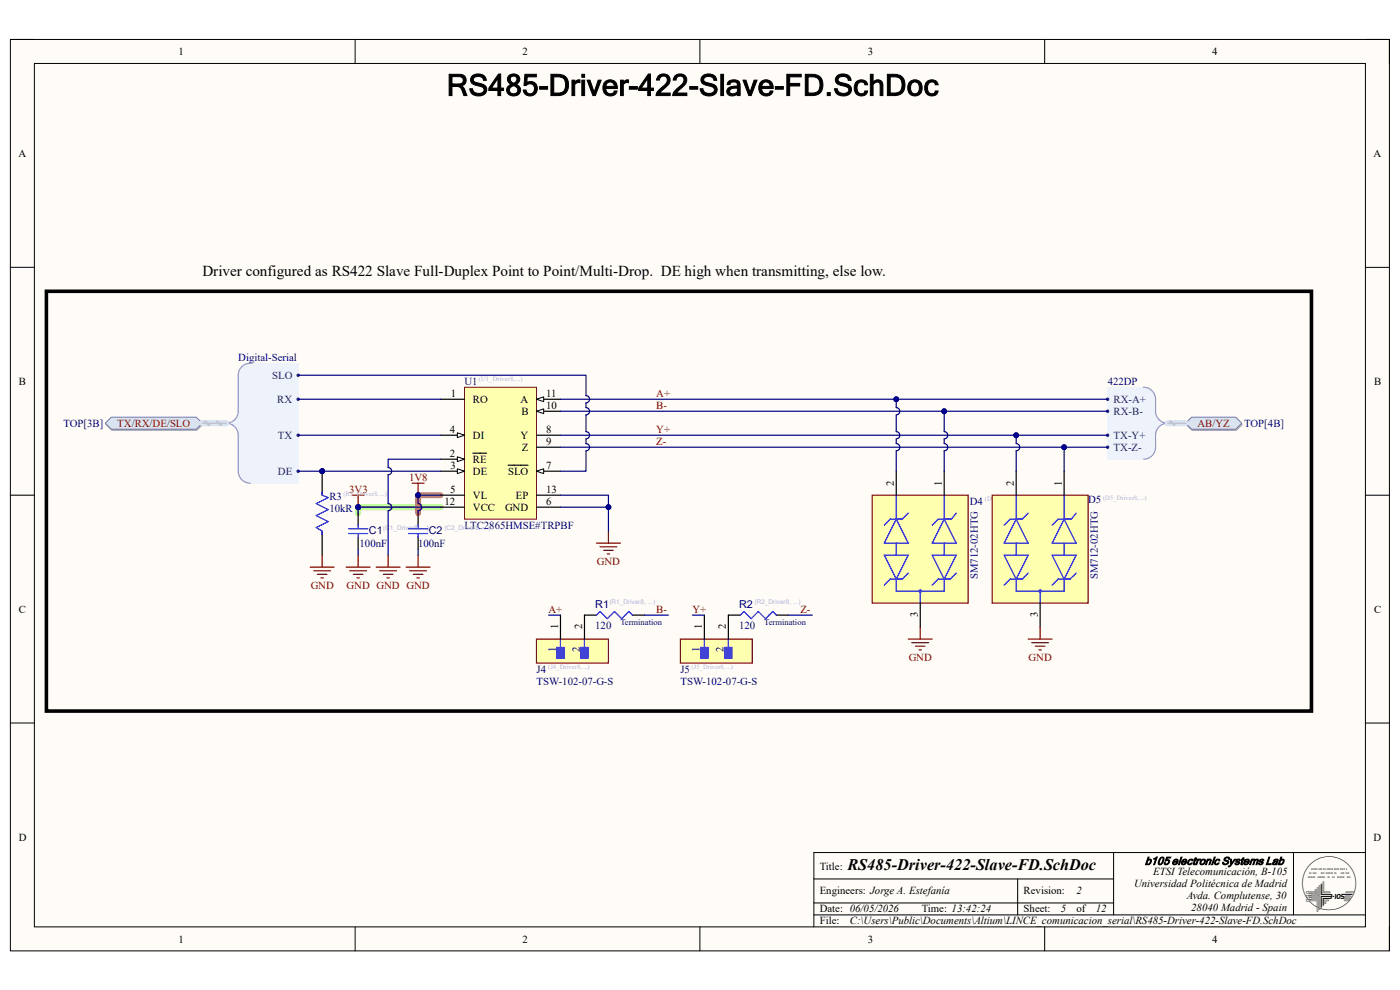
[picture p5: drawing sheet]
<svg xmlns="http://www.w3.org/2000/svg" width="297mm" height="210mm" viewBox="0 0 297 210" stroke-linecap="round" stroke-linejoin="round" font-family="sans-serif">
<path d="M2.2 8.4h292.6v193.3h-292.6z" fill-rule="evenodd" fill="#fffcf8"/>
<path d="M2.2 8.4h292.6v193.3h-292.6z" fill="none" stroke="#000" stroke-width=".21"/>
<path d="M7.3 13.5h282.4v183.1h-282.4z" fill-rule="evenodd" fill="#fffcf8"/>
<g fill="none" stroke="#000" stroke-width=".21">
<path d="M2.2 8.4h5.1M7.3 13.5h282.4v183.1h-282.4zM75.3 8.4v5.1M148.5 8.4v5.1M221.6 8.4v5.1M289.7 8.4h5.1v5.1M2.2 56.7h5.1M289.7 56.7h5.1M2.2 105h5.1M289.7 105.1h5.1M2.2 153.4h5.1M289.7 153.4h5.1"/>
<path d="M75.3 196.6v5.1M148.5 196.6v5.1M172.7 186.5h63.6M172.7 194.1h117M172.7 191.5h63.6M215.9 186.5v7.6M221.6 196.6v5.1M236.3 180.9v13.2M274.4 180.9v13.2M289.7 180.9h-117v15.7M294.8 196.6v5.1"/>
</g>
<path d="M93.5 107.6h-17.5v1.3" fill="none" stroke="#6eff6e" stroke-width="1.3"/>
<path d="M93.5 105h-4.8v3.9" fill="none" stroke="#ff6e6e" stroke-width="1.3"/>
<path d="M98.6 82.1h15.2v28h-15.2z" fill-rule="evenodd" fill="#ffffb0"/>
<path d="M98.6 82.1h15.2v28h-15.2z" fill="none" stroke="#800000" stroke-width=".21"/>
<path d="M93.5 84.7h5.1M93.5 97.4h5.1" fill="none" stroke="#000" stroke-width=".25"/>
<path d="M97 96.9l1.6 .5-1.6 .5z" fill="#f8fcff"/>
<path d="M97 96.9l1.6 .5-1.6 .5z" fill="none" stroke="#000" stroke-width=".21"/>
<path d="M93.5 100h5.1M100.3 96.1h2.9" fill="none" stroke="#000" stroke-width=".25"/>
<path d="M97 99.4l1.6 .6-1.6 .5z" fill="#f8fcff"/>
<path d="M97 99.4l1.6 .6-1.6 .5z" fill="none" stroke="#000" stroke-width=".21"/>
<path d="M93.5 92.3h5.1" fill="none" stroke="#000" stroke-width=".25"/>
<path d="M97 91.8l1.6 .5-1.6 .5z" fill="#f8fcff"/>
<path d="M97 91.8l1.6 .5-1.6 .5z" fill="none" stroke="#000" stroke-width=".21"/>
<path d="M113.8 100h5.1M93.5 105h5.1M113.8 107.6h5.1" fill="none" stroke="#000" stroke-width=".25"/>
<path d="M113.8 100l1.5-.6v1.1z" fill="#f8fcff"/>
<path d="M113.8 100l1.5-.6v1.1z" fill="none" stroke="#000" stroke-width=".21"/>
<path d="M107.8 98.7h4.2M113.8 92.3h5.1M113.8 94.9h5.1M113.8 87.2h5.1" fill="none" stroke="#000" stroke-width=".25"/>
<path d="M113.8 87.2l1.5-.5v1z" fill="#f8fcff"/>
<path d="M113.8 87.2l1.5-.5v1z" fill="none" stroke="#000" stroke-width=".21"/>
<path d="M113.8 84.7h5.1" fill="none" stroke="#000" stroke-width=".25"/>
<path d="M113.8 84.7l1.5-.5v1z" fill="#f8fcff"/>
<path d="M113.8 84.7l1.5-.5v1z" fill="none" stroke="#000" stroke-width=".21"/>
<path d="M93.5 107.6h5.1M113.8 105h5.1" fill="none" stroke="#000" stroke-width=".25"/>
<path d="M74.7 105h2.6M76 105v2.6M126.5 115.2h5.1M127.3 116h3.6M128.1 116.7h2M128.8 117.5h.5M129.1 112.7v2.5" fill="none" stroke="#800000" stroke-width=".25"/>
<circle cx="76" cy="107.6" r=".51" fill="#000080"/>
<circle cx="76" cy="107.6" r=".51" fill="none" stroke="#000080" stroke-width=".21"/>
<path d="M76 108.9v2.5M76 114v2.5M88.7 108.9v2.5M88.7 114v2.5" fill="none" stroke="#000" stroke-width=".25"/>
<path d="M73.9 113.2h4.1M73.9 112.2h4.1M76 111.4v.8M76 113.2v.8M86.7 113.2h4M86.7 112.2h4M88.7 111.4v.8M88.7 113.2v.8" fill="none" stroke="#00f" stroke-width=".25"/>
<path d="M76 117.8v2.5M88.7 117.8v2.5M73.4 120.3h5.1M74.2 121.1h3.6M75 121.8h2M75.7 122.6h.5M86.2 120.3h5M86.9 121.1h3.6M87.7 121.8h2M88.4 122.6h.6" fill="none" stroke="#800000" stroke-width=".25"/>
<path d="M113.8 135.6h15.3v5.1h-15.3z" fill-rule="evenodd" fill="#ffffb0"/>
<path d="M113.8 135.6h15.3v5.1h-15.3z" fill="none" stroke="#800000" stroke-width=".25"/>
<path d="M118.1 137.4h1.6v2.2h-1.6z" fill-rule="evenodd" fill="#00f"/>
<path d="M118.1 137.4h1.6v2.2h-1.6zM118.9 135.6v1.8" fill="none" stroke="#00f" stroke-width=".25"/>
<path d="M123.2 137.4h1.6v2.2h-1.6z" fill-rule="evenodd" fill="#00f"/>
<path d="M123.2 137.4h1.6v2.2h-1.6zM124 135.6v1.8M126.5 130.5l.8-.8 1.5 1.5 1.6-1.5 1.5 1.5 1.5-1.5 .8 .8" fill="none" stroke="#00f" stroke-width=".25"/>
<path d="M118.9 130.5v5.1M126.5 130.5h-2.5v5.1M134.2 130.5h2.5" fill="none" stroke="#000" stroke-width=".25"/>
<path d="M185 105.1h20.4v22.8h-20.4z" fill-rule="evenodd" fill="#ffffb0"/>
<path d="M185 105.1h20.4v22.8h-20.4zM192.7 135.6h5.1M193.4 136.3h3.6M194.2 137.1h2M195 137.9h.5M195.2 133v2.6" fill="none" stroke="#800000" stroke-width=".25"/>
<g fill="none" stroke="#00f" stroke-width=".25">
<path d="M187.6 117.8h5.1l-2.6 5.1zM190.1 110.1l2.6 5.1h-5.1zM190.1 105.1v5M190.1 115.2v2.6M192.7 108.9l-1.3 1.2h-2.5l-1.3 1.3M197.8 117.8h5.1l-2.6 5.1zM200.3 110.1l2.6 5.1h-5.1zM200.3 105.1v5M200.3 115.2v2.6M202.9 108.9l-1.1 1.2h-2.8l-1.2 1.3M190.1 122.9v2.5h10.2v-2.5M192.7 121.6l-1.3 1.3h-2.5l-1.3 1.2"/>
<path d="M195.2 125.4v2.5M202.9 121.6l-1.3 1.3h-2.6l-1.2 1.2"/>
<circle cx="195.2" cy="125.4" r=".25"/>
</g>
<path d="M190.1 100v5.1M200.3 100v5.1M195.2 127.9v5.1" fill="none" stroke="#000" stroke-width=".25"/>
<path d="M210.5 105.1h20.3v22.8h-20.3z" fill-rule="evenodd" fill="#ffffb0"/>
<path d="M210.5 105.1h20.3v22.8h-20.3zM218.1 135.6h5.1M218.9 136.3h3.6M219.6 137.1h2.1M220.4 137.9h.5M220.7 133v2.6" fill="none" stroke="#800000" stroke-width=".25"/>
<g fill="none" stroke="#00f" stroke-width=".25">
<path d="M213 117.8h5.1l-2.5 5.1zM215.6 110.1l2.5 5.1h-5.1zM215.6 105.1v5M215.6 115.2v2.6M218.1 108.9l-1.2 1.2h-2.6l-1.3 1.3M223.2 117.8h5.1l-2.5 5.1zM225.8 110.1l2.5 5.1h-5.1zM225.8 105.1v5M225.8 115.2v2.6M228.3 108.9l-1 1.2h-2.8l-1.3 1.3M215.6 122.9v2.5h10.2v-2.5M218.1 121.6l-1.2 1.3h-2.6l-1.3 1.2"/>
<path d="M220.7 125.4v2.5M228.3 121.6l-1.3 1.3h-2.5l-1.3 1.2"/>
<circle cx="220.7" cy="125.4" r=".25"/>
</g>
<path d="M215.6 100v5.1M225.8 100v5.1M220.7 127.9v5.1" fill="none" stroke="#000" stroke-width=".25"/>
<path d="M144.3 135.6h15.3v5.1h-15.3z" fill-rule="evenodd" fill="#ffffb0"/>
<path d="M144.3 135.6h15.3v5.1h-15.3z" fill="none" stroke="#800000" stroke-width=".25"/>
<path d="M148.7 137.4h1.5v2.2h-1.5z" fill-rule="evenodd" fill="#00f"/>
<path d="M148.7 137.4h1.5v2.2h-1.5zM149.4 135.6v1.8" fill="none" stroke="#00f" stroke-width=".25"/>
<path d="M153.8 137.4h1.5v2.2h-1.5z" fill-rule="evenodd" fill="#00f"/>
<path d="M153.8 137.4h1.5v2.2h-1.5zM154.5 135.6v1.8M157.1 130.5l.7-.8 1.6 1.5 1.5-1.5 1.5 1.5 1.5-1.5 .8 .8" fill="none" stroke="#00f" stroke-width=".25"/>
<path d="M149.4 130.5v5.1M157.1 130.5h-2.6v5.1M164.7 130.5h2.5" fill="none" stroke="#000" stroke-width=".25"/>
<path d="M9.8 61.8h268.4v89h-268.4z" fill="none" stroke="#000" stroke-width=".76"/>
<path d="M50.9 78.3l.9-.9 1.3-.3h10.2v25.4h-10.2l-1.3-.3-.9-1-.4-1.2v-8.3l-.6-1.1-1.3-.8 1.3-.9 .6-1v-8.3z" fill-rule="evenodd" fill="#edf2fb"/>
<path d="M50.9 78.3l.9-.9 1.3-.3h10.2v25.4h-10.2l-1.3-.3-.9-1-.4-1.2v-8.3l-.6-1.1-1.3-.8 1.3-.9 .6-1v-8.3z" fill="none" stroke="#edf2fb" stroke-width=".21"/>
<path d="M53.1 77.1a2.54 2.54 0 0 0-2.6 2.5v7.6a2.54 2.54 0 0 1-2.5 2.6 2.55 2.55 0 0 1 2.5 2.5v7.7a2.54 2.54 0 0 0 2.6 2.5" fill="none" stroke="#8f9ec9" stroke-width=".25"/>
<circle cx="63.3" cy="84.7" r=".25" fill="#003a70"/>
<circle cx="63.3" cy="84.7" r=".25" fill="none" stroke="#003a70" stroke-width=".21"/>
<circle cx="63.3" cy="92.3" r=".25" fill="#003a70"/>
<circle cx="63.3" cy="92.3" r=".25" fill="none" stroke="#003a70" stroke-width=".21"/>
<circle cx="63.3" cy="100" r=".25" fill="#003a70"/>
<circle cx="63.3" cy="100" r=".25" fill="none" stroke="#003a70" stroke-width=".21"/>
<circle cx="63.3" cy="79.6" r=".25" fill="#003a70"/>
<circle cx="63.3" cy="79.6" r=".25" fill="none" stroke="#003a70" stroke-width=".21"/>
<path d="M22.5 90l1.2-1.2h18.1l1.2 1.2-1.2 1.3h-18.1z" fill-rule="evenodd" fill="#bac0ca"/>
<path d="M22.5 90l1.2-1.2h18.1l1.2 1.2-1.2 1.3h-18.1z" fill="none" stroke="#a6acb6" stroke-width=".21"/>
<path d="M22.3 89.8l1.3-1.3h18l1.3 1.3-1.3 1.3h-18z" fill-rule="evenodd" fill="#d5e4ff"/>
<path d="M22.3 89.8l1.3-1.3h18l1.3 1.3-1.3 1.3h-18z" fill="none" stroke="#71809b" stroke-width=".21"/>
<path d="M235 82.1h7.6l1.3 .4 .9 .9 .4 1.3v3.2l.6 1 1.3 .9-1.3 .8-.6 1.1v3.2l-.4 1.2-.9 1-1.3 .3h-7.6z" fill-rule="evenodd" fill="#edf2fb"/>
<path d="M235 82.1h7.6l1.3 .4 .9 .9 .4 1.3v3.2l.6 1 1.3 .9-1.3 .8-.6 1.1v3.2l-.4 1.2-.9 1-1.3 .3h-7.6z" fill="none" stroke="#edf2fb" stroke-width=".21"/>
<path d="M242.6 82.1a2.54 2.54 0 0 1 2.6 2.6v2.5a2.54 2.54 0 0 0 2.5 2.6 2.55 2.55 0 0 0-2.5 2.5v2.6a2.54 2.54 0 0 1-2.6 2.5" fill="none" stroke="#8f9ec9" stroke-width=".25"/>
<circle cx="235" cy="84.7" r=".25" fill="#003a70"/>
<circle cx="235" cy="84.7" r=".25" fill="none" stroke="#003a70" stroke-width=".21"/>
<circle cx="235" cy="87.2" r=".25" fill="#003a70"/>
<circle cx="235" cy="87.2" r=".25" fill="none" stroke="#003a70" stroke-width=".21"/>
<circle cx="235" cy="92.3" r=".25" fill="#003a70"/>
<circle cx="235" cy="92.3" r=".25" fill="none" stroke="#003a70" stroke-width=".21"/>
<circle cx="235" cy="94.9" r=".25" fill="#003a70"/>
<circle cx="235" cy="94.9" r=".25" fill="none" stroke="#003a70" stroke-width=".21"/>
<path d="M252.9 88.8h9.4l1.3 1.2-1.3 1.3h-9.4l-1.3-1.3z" fill-rule="evenodd" fill="#bac0ca"/>
<path d="M252.9 88.8h9.4l1.3 1.2-1.3 1.3h-9.4l-1.3-1.3z" fill="none" stroke="#a6acb6" stroke-width=".21"/>
<path d="M251.5 89.8l1.3-1.3h9.4l1.2 1.3-1.2 1.3h-9.4z" fill-rule="evenodd" fill="#d5e4ff"/>
<path d="M251.5 89.8l1.3-1.3h9.4l1.2 1.3-1.2 1.3h-9.4z" fill="none" stroke="#71809b" stroke-width=".21"/>
<path d="M87.4 102.5h2.6M88.7 102.5v2.5" fill="none" stroke="#800000" stroke-width=".25"/>
<circle cx="88.7" cy="105" r=".51" fill="#000080"/>
<circle cx="88.7" cy="105" r=".51" fill="none" stroke="#000080" stroke-width=".21"/>
<path d="M82.3 117.8v2.5M79.8 120.3h5.1M80.6 121.1h3.5M81.3 121.8h2.1M82.1 122.6h.5" fill="none" stroke="#800000" stroke-width=".25"/>
<path d="M76 107.6h17.5" fill="none" stroke="#000080" stroke-width=".25"/>
<circle cx="76" cy="107.6" r=".51" fill="#000080"/>
<circle cx="76" cy="107.6" r=".51" fill="none" stroke="#000080" stroke-width=".21"/>
<path d="M63.3 84.7h30.2M63.3 92.3h30.2M118.9 84.7h116.1" fill="none" stroke="#000080" stroke-width=".25"/>
<circle cx="190.1" cy="84.7" r=".51" fill="#000080"/>
<circle cx="190.1" cy="84.7" r=".51" fill="none" stroke="#000080" stroke-width=".21"/>
<path d="M76 107.6v1.3" fill="none" stroke="#000080" stroke-width=".25"/>
<circle cx="76" cy="107.6" r=".51" fill="#000080"/>
<circle cx="76" cy="107.6" r=".51" fill="none" stroke="#000080" stroke-width=".21"/>
<path d="M118.9 87.2h116.1" fill="none" stroke="#000080" stroke-width=".25"/>
<circle cx="200.3" cy="87.2" r=".51" fill="#000080"/>
<circle cx="200.3" cy="87.2" r=".51" fill="none" stroke="#000080" stroke-width=".21"/>
<path d="M118.9 107.6h10.2" fill="none" stroke="#000080" stroke-width=".25"/>
<circle cx="129.1" cy="107.6" r=".51" fill="#000080"/>
<circle cx="129.1" cy="107.6" r=".51" fill="none" stroke="#000080" stroke-width=".21"/>
<path d="M118.9 105h10.2v7.7" fill="none" stroke="#000080" stroke-width=".25"/>
<circle cx="129.1" cy="107.6" r=".51" fill="#000080"/>
<circle cx="129.1" cy="107.6" r=".51" fill="none" stroke="#000080" stroke-width=".21"/>
<path d="M118.9 92.3h116.1" fill="none" stroke="#000080" stroke-width=".25"/>
<circle cx="215.6" cy="92.3" r=".51" fill="#000080"/>
<circle cx="215.6" cy="92.3" r=".51" fill="none" stroke="#000080" stroke-width=".21"/>
<path d="M118.9 94.9h116.1" fill="none" stroke="#000080" stroke-width=".25"/>
<circle cx="225.8" cy="94.9" r=".51" fill="#000080"/>
<circle cx="225.8" cy="94.9" r=".51" fill="none" stroke="#000080" stroke-width=".21"/>
<path d="M190.1 84.7v1.8a.76 .76 0 0 1 .8 .7 .76 .76 0 0 1-.8 .8v3.6a.76 .76 0 0 1 .8 .7 .76 .76 0 0 1-.8 .8v1a.76 .76 0 0 1 .8 .8 .76 .76 0 0 1-.8 .7v4.4" fill="none" stroke="#000080" stroke-width=".25"/>
<circle cx="190.1" cy="84.7" r=".51" fill="#000080"/>
<circle cx="190.1" cy="84.7" r=".51" fill="none" stroke="#000080" stroke-width=".21"/>
<path d="M200.3 87.2v4.4a.76 .76 0 0 1 .8 .7 .76 .76 0 0 1-.8 .8v1a.76 .76 0 0 1 .8 .8 .76 .76 0 0 1-.8 .7v4.4" fill="none" stroke="#000080" stroke-width=".25"/>
<circle cx="200.3" cy="87.2" r=".51" fill="#000080"/>
<circle cx="200.3" cy="87.2" r=".51" fill="none" stroke="#000080" stroke-width=".21"/>
<path d="M215.6 92.3v1.8a.76 .76 0 0 1 .7 .8 .76 .76 0 0 1-.7 .7v4.4" fill="none" stroke="#000080" stroke-width=".25"/>
<circle cx="215.6" cy="92.3" r=".51" fill="#000080"/>
<circle cx="215.6" cy="92.3" r=".51" fill="none" stroke="#000080" stroke-width=".21"/>
<path d="M225.8 94.9v5.1" fill="none" stroke="#000080" stroke-width=".25"/>
<circle cx="225.8" cy="94.9" r=".51" fill="#000080"/>
<circle cx="225.8" cy="94.9" r=".51" fill="none" stroke="#000080" stroke-width=".21"/>
<path d="M93.5 105h-4.8v1.8a.76 .76 0 0 1 .8 .8 .76 .76 0 0 1-.8 .8v.5M116.4 130.5h2.5M136.7 130.5h5.1M146.9 130.5h2.5M167.2 130.5h5.1" fill="none" stroke="#000080" stroke-width=".25"/>
<circle cx="88.7" cy="105" r=".51" fill="#000080"/>
<circle cx="88.7" cy="105" r=".51" fill="none" stroke="#000080" stroke-width=".21"/>
<path d="M63.3 100h30.2" fill="none" stroke="#000080" stroke-width=".25"/>
<circle cx="68.3" cy="100" r=".51" fill="#000080"/>
<circle cx="68.3" cy="100" r=".51" fill="none" stroke="#000080" stroke-width=".21"/>
<path d="M63.3 79.6h61v4.3a.76 .76 0 0 1 .8 .8 .76 .76 0 0 1-.8 .8v1a.76 .76 0 0 1 .8 .7 .76 .76 0 0 1-.8 .8v3.6a.76 .76 0 0 1 .8 .7 .76 .76 0 0 1-.8 .8v1a.76 .76 0 0 1 .8 .8 .76 .76 0 0 1-.8 .7v4.4h-5.4M93.5 97.4h-11.2v1.8a.76 .76 0 0 1 .8 .8 .76 .76 0 0 1-.8 .7v6.1a.76 .76 0 0 1 .8 .8 .76 .76 0 0 1-.8 .8v9.4M76 116.5v1.3M88.7 116.5v1.3" fill="none" stroke="#000080" stroke-width=".25"/>
<path d="M247.7 89.8h3.8" fill="none" stroke="#cbdaff" stroke-width="1.3"/>
<path d="M248.2 89.3l1 .9" fill="none" stroke="#adbce7" stroke-width=".38"/>
<path d="M247.7 89.8h3.8" fill="none" stroke="#adbce7" stroke-width=".25"/>
<circle cx="68.3" cy="100" r=".51" fill="#000080"/>
<circle cx="68.3" cy="100" r=".51" fill="none" stroke="#000080" stroke-width=".21"/>
<path d="M68.3 100v5M68.3 112.7v5.1" fill="none" stroke="#000" stroke-width=".25"/>
<circle cx="68.3" cy="100" r=".51" fill="#000080"/>
<circle cx="68.3" cy="100" r=".51" fill="none" stroke="#000080" stroke-width=".21"/>
<path d="M68.3 104.3v.7l1.3 .6-2.5 1.2 2.5 1.3-2.5 1.3 2.5 1.2-2.5 1.3 1.2 .8v.7" fill="none" stroke="#00f" stroke-width=".25"/>
<path d="M68.3 117.8v2.5M65.8 120.3h5.1M66.6 121.1h3.5M67.3 121.8h2.1M68.1 122.6h.5" fill="none" stroke="#800000" stroke-width=".25"/>
<path d="M42.9 89.8h5.1" fill="none" stroke="#cbdaff" stroke-width="1.3"/>
<path d="M43.4 89.3l1 .9M46 89.3l1 .9" fill="none" stroke="#adbce7" stroke-width=".38"/>
<path d="M42.9 89.8h5.1" fill="none" stroke="#adbce7" stroke-width=".25"/>
<text font-size="6.3" x="94.8" y="20.3">RS485-Driver-422-Slave-FD.SchDoc</text>
<text font-size="3.4" x="179.8" y="184.7">RS485-Driver-422-Slave-FD.SchDoc</text>
<text font-size="3.2" x="42.9" y="58.5">Driver configured as RS422 Slave Full-Duplex Point to Point/Multi-Drop. DE high when transmitting, else low.</text>
<text font-size="2.4" x="242.9" y="183.4">b105 electronic Systems Lab</text>
<g font-size="2.3">
<text x="37.9" y="11.7">1</text>
<text x="110.9" y="11.7">2</text>
<text x="184.1" y="11.7">3</text>
<text x="257.1" y="11.7">4</text>
<text x="3.9" y="33.3">A</text>
<text x="291.4" y="33.3">A</text>
<text x="4" y="81.6">B</text>
<text x="291.5" y="81.6">B</text>
<text x="95.6" y="84.2">1</text>
<text x="100.3" y="85.4">RO</text>
<text x="110.4" y="85.4">A</text>
<text x="110.6" y="88">B</text>
<text x="115.9" y="86.7">10</text>
<text x="115.9" y="84.2">11</text>
<text x="95.5" y="91.8">4</text>
<text x="100.3" y="93.1">DI</text>
<text x="110.4" y="93.1">Y</text>
<text x="110.7" y="95.6">Z</text>
<text x="115.9" y="91.8">8</text>
<text x="115.9" y="94.4">9</text>
<text x="95.5" y="96.9">2</text>
<text x="95.5" y="99.4">3</text>
<text x="100.3" y="98.2">RE</text>
<text x="100.3" y="100.7">DE</text>
<text x="107.8" y="100.7">SLO</text>
<text x="115.9" y="99.4">7</text>
<text x="94.3" y="107.1">12</text>
<text x="95.5" y="104.5">5</text>
<text x="100.3" y="105.8">VL</text>
<text x="109.4" y="105.8">EP</text>
<text x="115.9" y="107.1">6</text>
<text x="115.9" y="104.5">13</text>
<text x="189.7" y="103" transform="rotate(-90 189.7 103)">2</text>
<text x="199.8" y="103" transform="rotate(-90 199.8 103)">1</text>
<text x="215.1" y="103" transform="rotate(-90 215.1 103)">2</text>
<text x="225.3" y="103" transform="rotate(-90 225.3 103)">1</text>
<text x="100.3" y="108.3">VCC</text>
<text x="107.1" y="108.3">GND</text>
<text x="4" y="130">C</text>
<text x="194.7" y="130.9" transform="rotate(-90 194.7 130.9)">3</text>
<text x="220.2" y="130.9" transform="rotate(-90 220.2 130.9)">3</text>
<text x="291.5" y="130">C</text>
<text x="118.4" y="133.5" transform="rotate(-90 118.4 133.5)">1</text>
<text x="123.5" y="133.5" transform="rotate(-90 123.5 133.5)">2</text>
<text x="148.9" y="133.5" transform="rotate(-90 148.9 133.5)">1</text>
<text x="154" y="133.5" transform="rotate(-90 154 133.5)">2</text>
<text x="4" y="178.3">D</text>
<text x="291.4" y="178.3">D</text>
<text x="173.9" y="184.7">Title:</text>
<text x="244.6" y="185.7">ETSI Telecomunicación, B-105</text>
<text x="173.9" y="189.7">Engineers: Jorge A. Estefanía</text>
<text x="217.2" y="189.7">Revision:</text>
<text x="228.3" y="189.7">2</text>
<text x="240.6" y="188.2">Universidad Politécnica de Madrid</text>
<text x="251.8" y="190.8">Avda. Complutense, 30</text>
<text x="173.9" y="193.5">Date: 06/05/2026</text>
<text x="173.9" y="196.1">File:</text>
<text x="180.3" y="196.1">C:\Users\Public\Documents\Altium\LINCE_comunicacion_serial\RS485-Driver-422-Slave-FD.SchDoc</text>
<text x="195.5" y="193.5">Time: 13:42:24</text>
<text x="217.2" y="193.5">Sheet:</text>
<text x="225" y="193.5">5</text>
<text x="228.4" y="193.5">of</text>
<text x="232.5" y="193.5">12</text>
<text x="252.7" y="193.3">28040 Madrid - Spain</text>
<text x="37.9" y="199.9">1</text>
<text x="110.9" y="199.9">2</text>
<text x="184.1" y="199.9">3</text>
<text x="257.1" y="199.9">4</text>
</g>
<g font-size="2.3" fill="#000080">
<text x="50.5" y="76.5">Digital-Serial</text>
<text x="98.6" y="81.6">U1</text>
<text x="235" y="81.6">422DP</text>
<text x="13.5" y="90.6">TOP[3B]</text>
<text x="263.9" y="90.6">TOP[4B]</text>
<text x="69.9" y="106">R3</text>
<text x="205.7" y="107.1">D4</text>
<text x="230.8" y="106.8">D5</text>
<text x="69.9" y="108.6">10kR</text>
<text x="78.3" y="113.2">C1</text>
<text x="91" y="113.2">C2</text>
<text x="98.6" y="112.1">LTC2865HMSE#TRPBF</text>
<text x="76.3" y="116">100nF</text>
<text x="88.7" y="116">100nF</text>
<text x="207.4" y="122.9" transform="rotate(-90 207.4 122.9)">SM712-02HTG</text>
<text x="232.9" y="122.9" transform="rotate(-90 232.9 122.9)">SM712-02HTG</text>
<text x="126.3" y="128.9">R1</text>
<text x="156.8" y="128.9">R2</text>
<text x="126.3" y="133.5">120</text>
<text x="156.8" y="133.5">120</text>
<text x="113.8" y="142.7">J4</text>
<text x="117.9" y="138.2" transform="rotate(-90 117.9 138.2)">1</text>
<text x="123" y="138.4" transform="rotate(-90 123 138.4)">2</text>
<text x="144.4" y="142.7">J5</text>
<text x="148.4" y="138.2" transform="rotate(-90 148.4 138.2)">1</text>
<text x="153.5" y="138.4" transform="rotate(-90 153.5 138.4)">2</text>
<text x="113.8" y="145.2">TSW-102-07-G-S</text>
<text x="144.4" y="145.2">TSW-102-07-G-S</text>
</g>
<g font-size="2.3" fill="#003a70">
<text x="57.7" y="80.3">SLO</text>
<text x="58.8" y="85.4">RX</text>
<text x="236.3" y="85.4">RX-A+</text>
<text x="236.3" y="88">RX-B-</text>
<text x="59" y="93.1">TX</text>
<text x="236.3" y="93.1">TX-Y+</text>
<text x="236.3" y="95.6">TX-Z-</text>
<text x="59" y="100.7">DE</text>
</g>
<g font-size="2.3" fill="#800000">
<text x="139.2" y="84.2">A+</text>
<text x="139.2" y="86.7">B-</text>
<text x="24.9" y="90.6">TX/RX/DE/SLO</text>
<text x="139.2" y="91.8">Y+</text>
<text x="139.2" y="94.4">Z-</text>
<text x="254" y="90.6">AB/YZ</text>
<text x="86.8" y="102">1V8</text>
<text x="74.1" y="104.5">3V3</text>
<text x="126.6" y="119.8">GND</text>
<text x="65.9" y="124.9">GND</text>
<text x="73.5" y="124.9">GND GND GND</text>
<text x="116.4" y="130">A+</text>
<text x="139.2" y="130">B-</text>
<text x="146.9" y="130">Y+</text>
<text x="169.8" y="130">Z-</text>
<text x="192.8" y="140.1">GND</text>
<text x="218.2" y="140.1">GND</text>
</g>
<g font-size="1.8" fill="#000080">
<text x="131.6" y="132.6">Termination</text>
<text x="162.1" y="132.6">Termination</text>
</g>
<g font-size="1.4" fill="#b2b0d4">
<text x="101.6" y="80.8">(U1_Driver8, ...)</text>
<text x="72.9" y="105.2">(R3_Driver8, ...)</text>
<text x="209" y="106.3">(D4_Driver8, ...)</text>
<text x="234" y="106">(D5_Driver8, ...)</text>
<text x="81.3" y="112.4">(C1_Driver8, ...)</text>
<text x="94.3" y="112.4">(C2_Driver8, ...)</text>
<text x="129.3" y="128.1">(R1_Driver8, ...)</text>
<text x="160.1" y="128.1">(R2_Driver8, ...)</text>
<text x="116.3" y="141.9">(J4_Driver8, ...)</text>
<text x="146.7" y="141.9">(J5_Driver8, ...)</text>
</g>
<text font-size=".8" x="276.1" y="182.5">G</text>
</svg>
